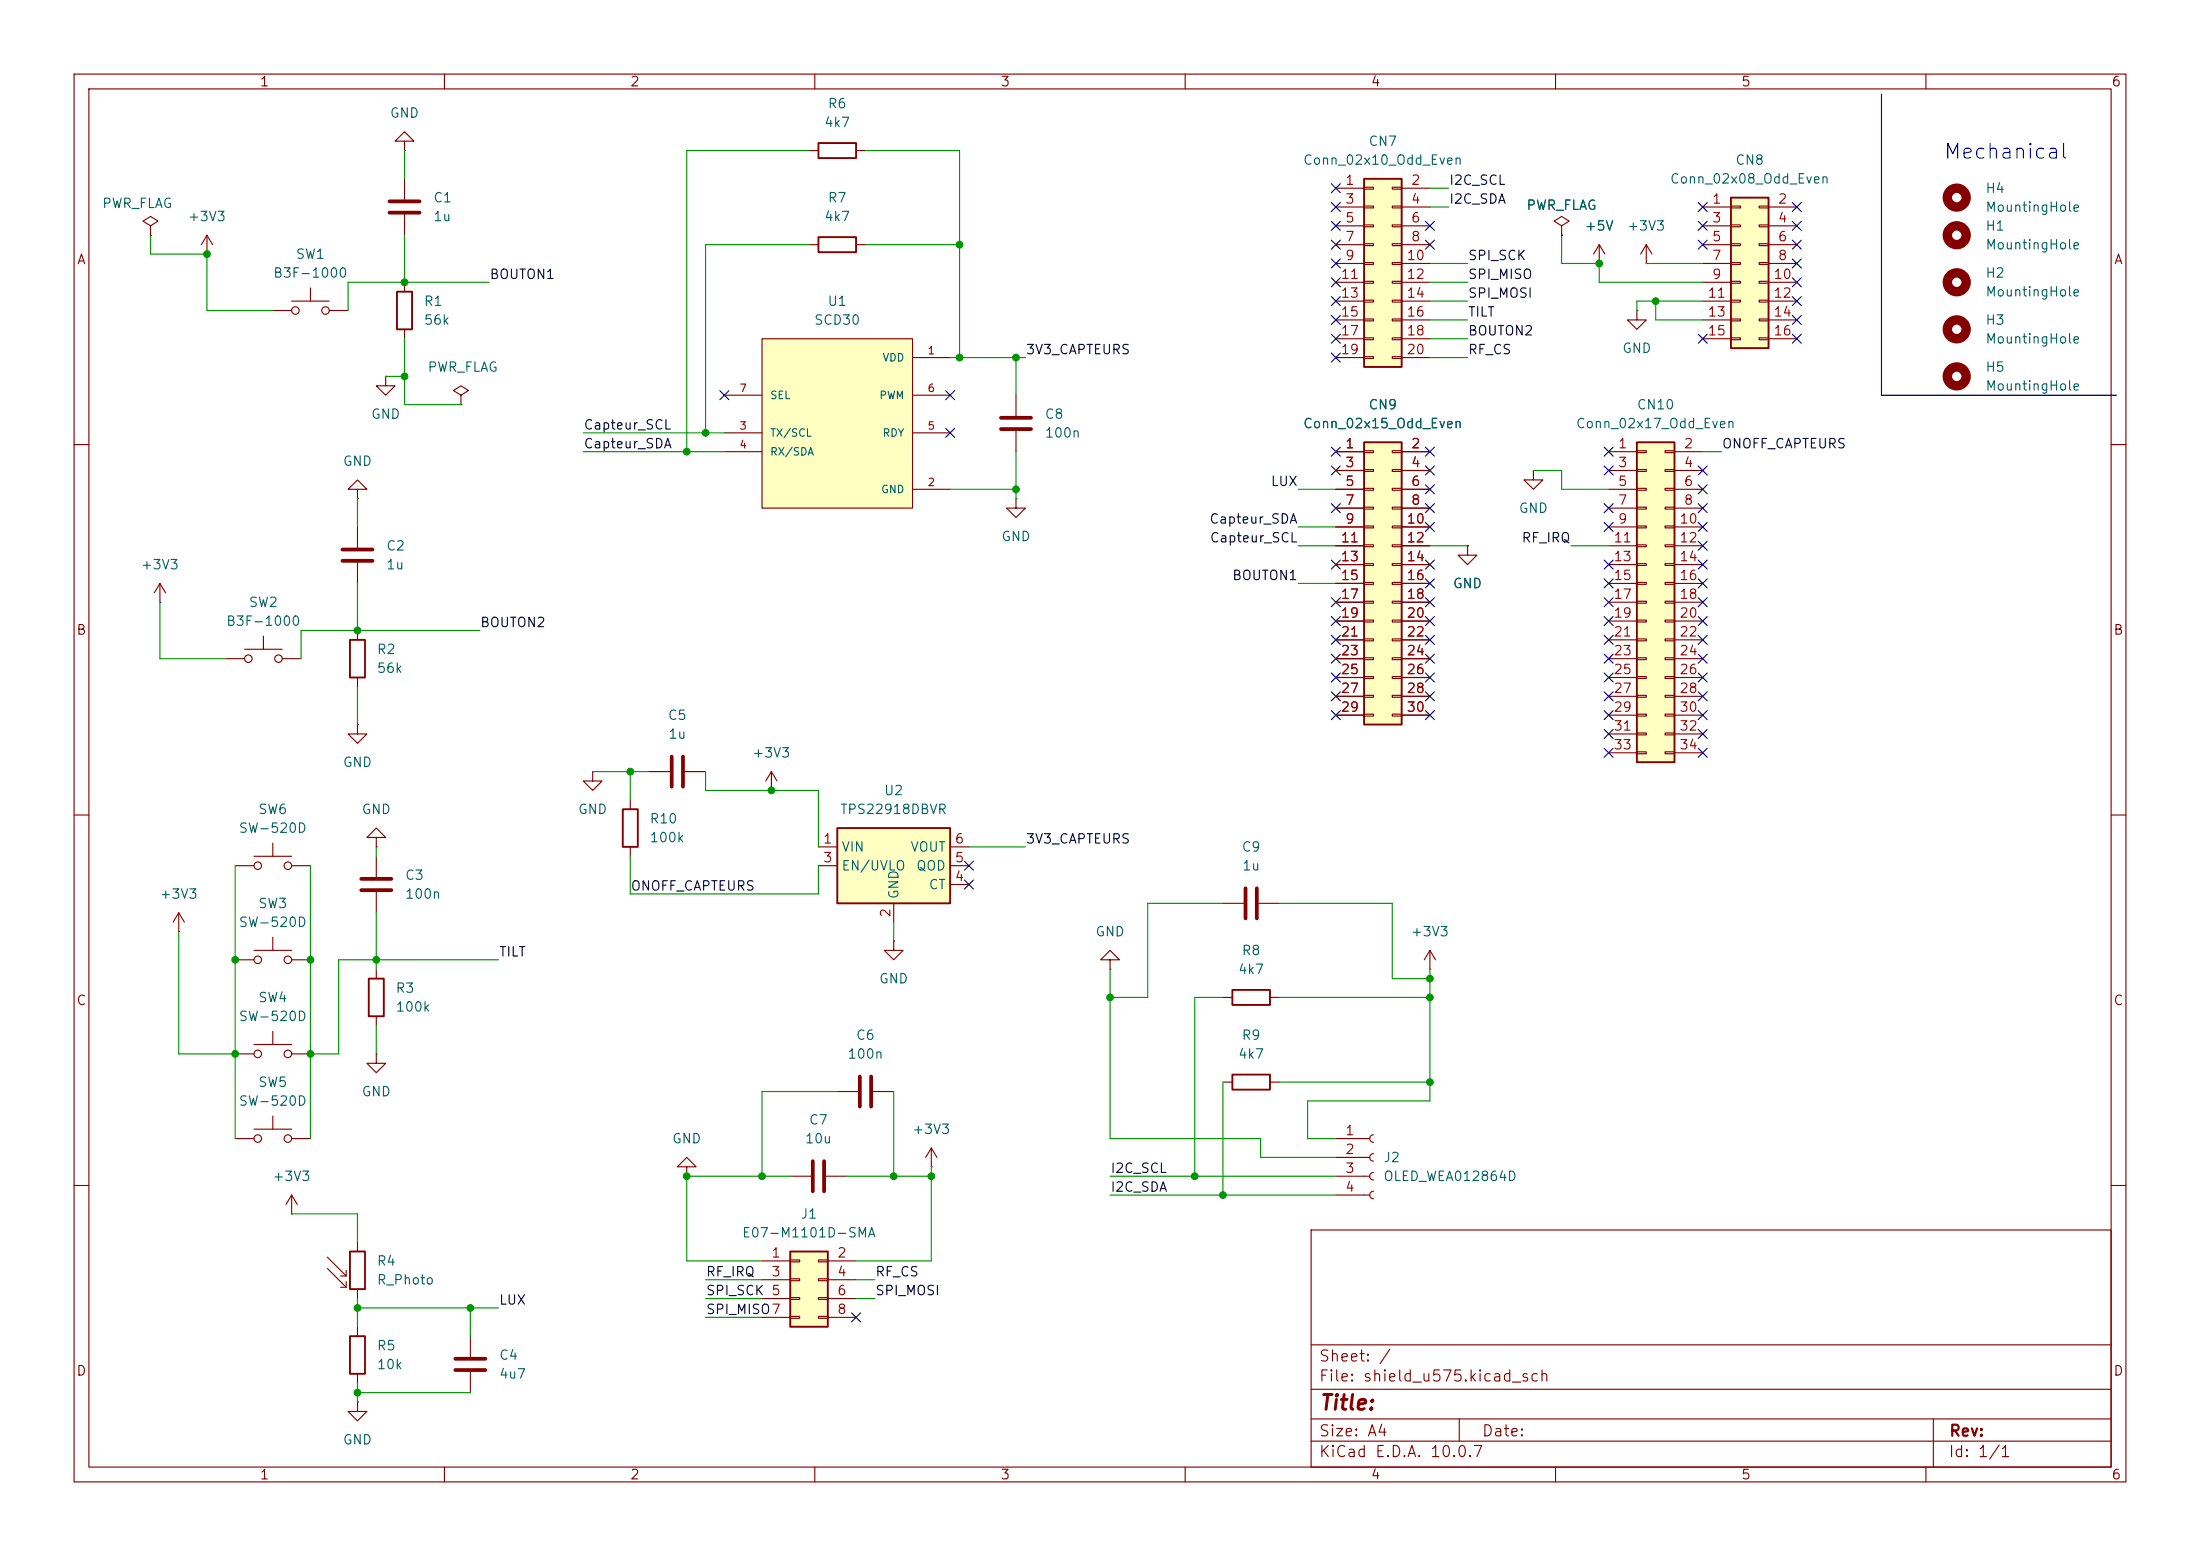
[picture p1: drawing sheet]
<svg xmlns="http://www.w3.org/2000/svg" width="297mm" height="210mm" viewBox="0 0 297 210" stroke-linecap="round" stroke-linejoin="round" font-family="sans-serif">
<g fill="none" stroke="#840000" stroke-width=".15">
<path d="M10 10h277v190h-277zM12 12h273v186h-273zM60 10v2M110 10v2M160 10v2M210 10v2M260 10v2M137.2 53.3v2.8M137.2 58.2v2.8M10 60h2M207 63.5v1.3h1.3l-1.3 1.2-1.3-1.2h1.3M207 63.5h.1"/>
<path d="M285 60h2M10 110h2M87.6 104.1h2.8M92.5 104.1h2.7M104.1 106.7h.1M104.1 104.1l-.7 1.3M104.1 104.1l.8 1.3M104.1 104.1v2.6M285 110h2M10 160h2M48.3 179.1v1.2M177 166h108v32h-108z"/>
<path d="M285 160h2M48.3 189.2v1.3h1.2l-1.2 1.3-1.3-1.3h1.3M48.3 189.2h.1M48.3 185.4v1.3M60 198v2M110 198v2M160 198v2M177 194.5h108M177 191.5h108M177 187.5h108M177 181.5h108M197 191.5v3"/>
<path d="M210 198v2M260 198v2M261 191.5v6.5"/>
</g>
<path d="M135.1 56.4h4.1M135.1 57.9h4.1M90.7 102.1v4.1M92.2 102.1v4.1" fill="none" stroke="#840000" stroke-width=".51"/>
<path d="M47.2 180.3h2.1v5.1h-2.1z" fill="none" stroke="#840000" stroke-width=".25"/>
<path d="M106.7 168.9h5.1v10.2h-5.1z" fill="#ffffc2"/>
<path d="M106.7 168.9h5.1v10.2h-5.1z" fill="none" stroke="#840000" stroke-width=".25"/>
<g fill="none" stroke="#840000" stroke-width=".15">
<path d="M102.9 170.2h3.8M102.9 172.7h3.8M102.9 175.3h3.8M102.9 177.8h3.8M106.7 170.1h1.2v.2h-1.2zM106.7 172.6h1.2v.2h-1.2zM106.7 175.1h1.2v.3h-1.2zM106.7 177.7h1.2v.2h-1.2zM110.5 170.1h1.3v.2h-1.3zM110.5 172.6h1.3v.2h-1.3zM110.5 175.1h1.3v.3h-1.3zM110.5 177.7h1.3v.2h-1.3z"/>
<path d="M111.8 170.2h3.8M111.8 172.7h3.8M111.8 175.3h3.8M111.8 177.8h3.8"/>
</g>
<path d="M113 111.8h15.3v10.1h-15.3z" fill="#ffffc2"/>
<path d="M113 111.8h15.3v10.1h-15.3z" fill="none" stroke="#840000" stroke-width=".25"/>
<g fill="none" stroke="#840000" stroke-width=".15">
<path d="M54.6 19.1h1.3l-1.3-1.3-1.3 1.3h1.3v1.2M41.9 38.9v1.7M54.6 20.3h.1M54.6 24.1v2.8M54.6 29v2.8M36.8 41.9h2.6M39.4 40.6h5M44.4 41.9h2.6M137.2 67.3v1.3h1.2l-1.2 1.3-1.3-1.3h1.3M137.2 67.3h.1M198.1 73.7v1.2h1.3l-1.3 1.3-1.3-1.3h1.3M198.1 73.7h.1"/>
<path d="M30.5 88.9h2.5M33 87.6h5.1M35.6 85.9v1.7M38.1 88.9h2.5M110.5 114.3h2.5M110.5 116.8h2.5M128.3 114.3h2.5M128.3 116.8h2.5M128.3 119.4h2.5M120.6 127v1.3h1.3l-1.3 1.2-1.2-1.2h1.2M120.6 127h.1M120.6 121.9v2.6"/>
<path d="M31.7 153.7h2.6M34.3 152.4h5.1M36.8 150.6v1.8M39.4 153.7h2.5"/>
<circle cx="39.9" cy="41.9" r=".51"/>
<circle cx="43.9" cy="41.9" r=".51"/>
<circle cx="33.5" cy="88.9" r=".51"/>
<circle cx="37.6" cy="88.9" r=".51"/>
<circle cx="34.8" cy="153.7" r=".51"/>
<circle cx="38.9" cy="153.7" r=".51"/>
</g>
<path d="M52.6 27.2h4M52.6 28.7h4" fill="none" stroke="#840000" stroke-width=".51"/>
<g fill="none" stroke="#840000" stroke-width="1.3">
<circle cx="264.2" cy="50.8" r="1.27"/>
<circle cx="264.2" cy="44.4" r="1.27"/>
</g>
<path d="M184.1 59.7h5.1v38.1h-5.1z" fill="#ffffc2"/>
<path d="M184.1 59.7h5.1v38.1h-5.1zM84.1 109.2h2v5.1h-2z" fill="none" stroke="#840000" stroke-width=".25"/>
<g fill="none" stroke="#840000" stroke-width=".15">
<path d="M180.3 61h3.8M180.3 63.5h3.8M180.3 66h3.8M180.3 68.6h3.8M180.3 71.1h3.8M180.3 73.7h3.8M180.3 76.2h3.8M180.3 78.7h3.8M184.1 60.8h1.3v.3h-1.3zM184.1 63.4h1.3v.2h-1.3zM184.1 65.9h1.3v.3h-1.3zM184.1 68.5h1.3v.2h-1.3z"/>
<path d="M184.1 71h1.3v.2h-1.3zM184.1 73.5h1.3v.3h-1.3zM184.1 76.1h1.3v.2h-1.3zM184.1 78.6h1.3v.3h-1.3zM188 60.8h1.2v.3h-1.2zM188 63.4h1.2v.2h-1.2zM188 65.9h1.2v.3h-1.2zM188 68.5h1.2v.2h-1.2zM188 71h1.2v.2h-1.2zM188 73.5h1.2v.3h-1.2zM188 76.1h1.2v.2h-1.2zM188 78.6h1.2v.3h-1.2z"/>
<path d="M189.2 61h3.8M189.2 63.5h3.8M189.2 66h3.8M189.2 68.6h3.8M189.2 71.1h3.8M189.2 73.7h3.8M189.2 76.2h3.8M189.2 78.7h3.8M180.3 81.3h3.8M180.3 83.8h3.8M180.3 86.4h3.8M180.3 88.9h3.8"/>
<path d="M180.3 91.4h3.8M180.3 94h3.8M180.3 96.5h3.8M184.1 81.2h1.3v.2h-1.3zM184.1 83.7h1.3v.2h-1.3zM184.1 86.2h1.3v.3h-1.3zM184.1 88.8h1.3v.2h-1.3zM184.1 91.3h1.3v.3h-1.3zM184.1 93.9h1.3v.2h-1.3zM184.1 96.4h1.3v.2h-1.3zM188 81.2h1.2v.2h-1.2zM188 83.7h1.2v.2h-1.2z"/>
<path d="M188 86.2h1.2v.3h-1.2zM188 88.8h1.2v.2h-1.2zM188 91.3h1.2v.3h-1.2zM188 93.9h1.2v.2h-1.2zM188 96.4h1.2v.2h-1.2zM189.2 81.3h3.8M189.2 83.8h3.8M189.2 86.4h3.8M189.2 88.9h3.8M189.2 91.4h3.8M189.2 94h3.8M189.2 96.5h3.8"/>
<path d="M85.1 108v1.2M85.1 114.3v1.3M180.3 153.7h4.6M180.3 156.2h4.6M180.3 158.8h4.6M185.4 153.2a.51 .51 0 0 0-.5 .5 .51 .51 0 0 0 .5 .5M185.4 155.7a.51 .51 0 0 0-.5 .5 .51 .51 0 0 0 .5 .5M185.4 158.2a.51 .51 0 0 0-.5 .6 .51 .51 0 0 0 .5 .5M180.3 161.3h4.6M185.4 160.8a.51 .51 0 0 0-.5 .5 .51 .51 0 0 0 .5 .5"/>
</g>
<path d="M184.1 24.1h5.1v25.4h-5.1z" fill="#ffffc2"/>
<path d="M53.6 39.4h2v5.1h-2zM184.1 24.1h5.1v25.4h-5.1zM166.4 133.6h5v2h-5zM166.4 145h5v2.1h-5z" fill="none" stroke="#840000" stroke-width=".25"/>
<g fill="none" stroke="#840000" stroke-width=".15">
<path d="M54.6 38.1v1.3M180.3 25.4h3.8M180.3 27.9h3.8M180.3 30.5h3.8M180.3 33h3.8M180.3 35.6h3.8M180.3 38.1h3.8M184.1 25.3h1.3v.2h-1.3zM184.1 27.8h1.3v.3h-1.3zM184.1 30.4h1.3v.2h-1.3zM184.1 32.9h1.3v.2h-1.3zM184.1 35.4h1.3v.3h-1.3z"/>
<path d="M184.1 38h1.3v.2h-1.3zM188 25.3h1.2v.2h-1.2zM188 27.8h1.2v.3h-1.2zM188 30.4h1.2v.2h-1.2zM188 32.9h1.2v.2h-1.2zM188 35.4h1.2v.3h-1.2zM188 38h1.2v.2h-1.2zM189.2 25.4h3.8M189.2 27.9h3.8M189.2 30.5h3.8M189.2 33h3.8M189.2 35.6h3.8"/>
<path d="M189.2 38.1h3.8M210.8 30.5l1-.7-1-.6-1 .6 1 .7v1.3M210.8 31.8h.1M54.6 44.5v1.2M180.3 40.6h3.8M180.3 43.2h3.8M180.3 45.7h3.8M180.3 48.3h3.8M184.1 40.5h1.3v.3h-1.3zM184.1 43.1h1.3v.2h-1.3zM184.1 45.6h1.3v.2h-1.3zM184.1 48.1h1.3v.3h-1.3z"/>
<path d="M188 40.5h1.2v.3h-1.2zM188 43.1h1.2v.2h-1.2zM188 45.6h1.2v.2h-1.2zM188 48.1h1.2v.3h-1.2zM189.2 40.6h3.8M189.2 43.2h3.8M189.2 45.7h3.8M189.2 48.3h3.8M80 104.1v1.3h1.3l-1.3 1.3-1.3-1.3h1.3M80 104.1h.1M165.1 121.9h2.8M165.1 134.6h1.3"/>
<path d="M169.9 121.9h2.8M171.4 134.6h1.3M193 130.8h.1M193 128.3l-.7 1.2M193 128.3l.8 1.2M193 128.3v2.5M92.7 157.5h1.3l-1.3-1.3-1.3 1.3h1.3v1.3M92.7 158.8h.1M106.7 158.8h2.8M111.5 158.8h2.8M113 147.3h2.8M117.9 147.3h2.7"/>
<path d="M125.7 157.5h.1M125.7 154.9l-.7 1.3M125.7 154.9l.8 1.3M125.7 154.9v2.6M165.1 146.1h1.3M171.4 146.1h1.3"/>
</g>
<path d="M168.1 119.9v4.1M169.7 119.9v4.1M109.7 156.7v4.1M111.3 156.7v4.1M116.1 145.3v4.1M117.6 145.3v4.1" fill="none" stroke="#840000" stroke-width=".51"/>
<path d="M221 59.7h5.1v43.2h-5.1z" fill="#ffffc2"/>
<path d="M110.5 19.3h5.1v2h-5.1zM110.5 32h5.1v2h-5.1zM221 59.7h5.1v43.2h-5.1zM47.2 86.4h2.1v5h-2.1zM47.2 168.9h2.1v5.1h-2.1z" fill="none" stroke="#840000" stroke-width=".25"/>
<g fill="none" stroke="#840000" stroke-width=".15">
<path d="M20.3 30.5l1-.7-1-.6-1 .6 1 .7v1.3M20.3 31.8h.1M27.9 34.3h.1M27.9 31.8l-.7 1.2M27.9 31.8l.8 1.2M27.9 31.8v2.5M109.2 20.3h1.3M109.2 33h1.3M115.6 20.3h1.2M115.6 33h1.2M52.1 50.8v1.3h1.2l-1.2 1.2-1.3-1.2h1.3M52.1 50.8h.1"/>
<path d="M48.3 66h1.2l-1.2-1.2-1.3 1.2h1.3v1.3M48.3 67.3h.1M48.3 71.1v2.8M48.3 75.9v2.8M217.2 61h3.8M217.2 63.5h3.8M217.2 66h3.8M217.2 68.6h3.8M217.2 71.1h3.8M217.2 73.7h3.8M217.2 76.2h3.8M217.2 78.7h3.8"/>
<path d="M221 60.8h1.2v.3h-1.2zM221 63.4h1.2v.2h-1.2zM221 65.9h1.2v.3h-1.2zM221 68.5h1.2v.2h-1.2zM221 71h1.2v.2h-1.2zM221 73.5h1.2v.3h-1.2zM221 76.1h1.2v.2h-1.2zM221 78.6h1.2v.3h-1.2zM224.8 60.8h1.3v.3h-1.3zM224.8 63.4h1.3v.2h-1.3zM224.8 65.9h1.3v.3h-1.3zM224.8 68.5h1.3v.2h-1.3z"/>
<path d="M224.8 71h1.3v.2h-1.3zM224.8 73.5h1.3v.3h-1.3zM224.8 76.1h1.3v.2h-1.3zM224.8 78.6h1.3v.3h-1.3zM226.1 61h3.8M226.1 63.5h3.8M226.1 66h3.8M226.1 68.6h3.8M226.1 71.1h3.8M226.1 73.7h3.8M226.1 76.2h3.8M226.1 78.7h3.8"/>
<path d="M48.3 97.8v1.3h1.2l-1.2 1.2-1.3-1.2h1.3M48.3 97.8h.1M48.3 85.1v1.3M48.3 91.4v1.3M217.2 81.3h3.8M217.2 83.8h3.8M217.2 86.4h3.8M217.2 88.9h3.8M217.2 91.4h3.8M217.2 94h3.8M217.2 96.5h3.8M217.2 99.1h3.8"/>
<path d="M221 81.2h1.2v.2h-1.2zM221 83.7h1.2v.2h-1.2zM221 86.2h1.2v.3h-1.2zM221 88.8h1.2v.2h-1.2zM221 91.3h1.2v.3h-1.2zM221 93.9h1.2v.2h-1.2zM221 96.4h1.2v.2h-1.2zM221 98.9h1.2v.3h-1.2zM224.8 81.2h1.3v.2h-1.3zM224.8 83.7h1.3v.2h-1.3zM224.8 86.2h1.3v.3h-1.3zM224.8 88.8h1.3v.2h-1.3z"/>
<path d="M224.8 91.3h1.3v.3h-1.3zM224.8 93.9h1.3v.2h-1.3zM224.8 96.4h1.3v.2h-1.3zM224.8 98.9h1.3v.3h-1.3zM226.1 81.3h3.8M226.1 83.8h3.8M226.1 86.4h3.8M226.1 88.9h3.8M226.1 91.4h3.8M226.1 94h3.8M226.1 96.5h3.8M226.1 99.1h3.8"/>
<path d="M31.7 116.8h2.6M34.3 115.6h5.1M36.8 113.8v1.8M39.4 116.8h2.5M50.8 113h1.3l-1.3-1.2-1.3 1.2h1.3v1.3M50.8 114.3h.1M50.8 115.6v2.8M217.2 101.6h3.8M221 101.5h1.2v.2h-1.2zM224.8 101.5h1.3v.2h-1.3zM226.1 101.6h3.8M50.8 120.4v2.8"/>
<path d="M149.9 129.5h1.2l-1.2-1.2-1.3 1.2h1.3v1.3M149.9 130.8h.1M39.4 163.8h.1M39.4 161.3l-.8 1.3M39.4 161.3l.7 1.3M39.4 161.3v2.5M44.2 169.7l2.5 2.5M44.2 171.2l2.5 2.5M46 172.2h.7M46 173.7h.7M46.7 171.5v.7M46.7 173v.7"/>
<path d="M48.3 167.6v1.3M48.3 174v1.3"/>
<circle cx="34.8" cy="116.8" r=".51"/>
<circle cx="38.9" cy="116.8" r=".51"/>
</g>
<path d="M46.2 74.2h4.1M46.2 75.7h4.1M48.8 118.6h4M48.8 120.1h4" fill="none" stroke="#840000" stroke-width=".51"/>
<path d="M102.9 45.7h20.3v22.9h-20.3z" fill="#ffffc2"/>
<path d="M97.8 58.4h5.1M97.8 53.3h5.1M102.9 45.7h20.3v22.9h-20.3zM123.2 48.3h5.1M123.2 58.4h5.1M123.2 53.3h5.1M97.8 61h5.1M123.2 66h5.1" fill="none" stroke="#840000" stroke-width=".15"/>
<path d="M233.7 26.7h5.1v20.3h-5.1z" fill="#ffffc2"/>
<path d="M233.7 26.7h5.1v20.3h-5.1zM49.8 132.1h2v5.1h-2z" fill="none" stroke="#840000" stroke-width=".25"/>
<g fill="none" stroke="#840000" stroke-width=".15">
<path d="M210.8 31.8h.1M215.9 35.6h.1M215.9 33l-.8 1.3M215.9 33l.8 1.3M215.9 33v2.6M222.2 35.6h.1M222.2 33l-.7 1.3M222.2 33l.8 1.3M222.2 33v2.6M229.9 27.9h3.8M229.9 30.5h3.8M229.9 33h3.8"/>
<path d="M229.9 35.6h3.8M229.9 38.1h3.8M233.7 27.8h1.2v.3h-1.2zM233.7 30.4h1.2v.2h-1.2zM233.7 32.9h1.2v.2h-1.2zM233.7 35.4h1.2v.3h-1.2zM233.7 38h1.2v.2h-1.2zM237.5 27.8h1.3v.3h-1.3zM237.5 30.4h1.3v.2h-1.3zM237.5 32.9h1.3v.2h-1.3zM237.5 35.4h1.3v.3h-1.3zM237.5 38h1.3v.2h-1.3z"/>
<path d="M238.8 27.9h3.8M238.8 30.5h3.8M238.8 33h3.8M238.8 35.6h3.8M238.8 38.1h3.8M62.2 53.3l1-.6-1-.6-1 .6 1 .6v1.3M62.2 54.6h.1M221 41.9v1.3h1.2l-1.2 1.3-1.3-1.3h1.3M221 41.9h.1M229.9 40.6h3.8M229.9 43.2h3.8M229.9 45.7h3.8"/>
<path d="M233.7 40.5h1.2v.3h-1.2zM233.7 43.1h1.2v.2h-1.2zM233.7 45.6h1.2v.2h-1.2zM237.5 40.5h1.3v.3h-1.3zM237.5 43.1h1.3v.2h-1.3zM237.5 45.6h1.3v.2h-1.3zM238.8 40.6h3.8M238.8 43.2h3.8M238.8 45.7h3.8M21.6 78.7l-.8 1.3M21.6 78.7l.8 1.3M21.6 78.7v2.6"/>
<path d="M180.3 61h3.8M180.3 63.5h3.8M180.3 66h3.8M180.3 68.6h3.8M180.3 71.1h3.8M180.3 73.7h3.8M180.3 76.2h3.8M180.3 78.7h3.8M189.2 61h3.8M189.2 63.5h3.8M189.2 66h3.8M189.2 68.6h3.8"/>
<path d="M189.2 71.1h3.8M189.2 73.7h3.8M189.2 76.2h3.8M189.2 78.7h3.8M198.1 73.7h.1M21.6 81.3h.1M180.3 81.3h3.8M180.3 83.8h3.8M180.3 86.4h3.8M180.3 88.9h3.8M180.3 91.4h3.8M180.3 94h3.8"/>
<path d="M180.3 96.5h3.8M189.2 81.3h3.8M189.2 83.8h3.8M189.2 86.4h3.8M189.2 88.9h3.8M189.2 91.4h3.8M189.2 94h3.8M189.2 96.5h3.8M24.1 125.7h.1M24.1 123.2l-.7 1.3M24.1 123.2l.8 1.3M24.1 123.2v2.5"/>
<path d="M31.7 129.5h2.6M34.3 128.3h5.1M36.8 126.5v1.8M36.8 139.2v1.8M39.4 129.5h2.5M50.8 130.8v1.3M50.8 137.2v1.2M31.7 142.2h2.6M34.3 141h5.1M39.4 142.2h2.5M50.8 142.2v1.3h1.3l-1.3 1.3-1.3-1.3h1.3M50.8 142.2h.1"/>
<path d="M63.5 180.3v2.8M63.5 185.2v2.8"/>
<circle cx="34.8" cy="129.5" r=".51"/>
<circle cx="38.9" cy="129.5" r=".51"/>
<circle cx="34.8" cy="142.2" r=".51"/>
<circle cx="38.9" cy="142.2" r=".51"/>
</g>
<path d="M61.5 183.4h4M61.5 184.9h4" fill="none" stroke="#840000" stroke-width=".51"/>
<g fill="none" stroke="#840000" stroke-width="1.3">
<circle cx="264.2" cy="31.7" r="1.27"/>
<circle cx="264.2" cy="26.7" r="1.27"/>
<circle cx="264.2" cy="38.1" r="1.27"/>
</g>
<path d="M254 12.7v40.6h31.7" fill="none" stroke="#0000c2" stroke-width=".15"/>
<g fill="none" stroke="#009600" stroke-width=".15">
<path d="M20.3 31.8v2.5h7.6v7.6h8.9M54.6 20.3v3.8M54.6 31.8v6.3M66 38.1h-19v3.8M109.2 20.3h-16.5v40.7M109.2 33h-14v25.4M116.8 20.3h12.7v28M116.8 33h12.7M193 38.1h5.1M193 35.6h5.1M193 27.9h2.6M193 25.4h2.6"/>
<path d="M210.8 31.8v3.8h5.1v2.5h14M222.2 35.6h7.7M52.1 50.8h2.5M54.6 45.7v8.9h7.6M78.7 58.4h19.1M128.3 48.3h10.1M137.2 48.3v5M193 40.6h5.1M193 43.2h5.1M193 48.3h5.1M193 45.7h5.1M223.5 40.6v2.6h6.4"/>
<path d="M229.9 40.6h-8.9v1.3M48.3 67.3v3.8M48.3 78.7v6.4M78.7 61h19.1M128.3 66h8.9M137.2 61v6.3M175.3 66h5M175.3 73.7h5M175.3 71.1h5M175.3 78.7h5M193 73.7h5.1M207 63.5h3.8v2.5h6.4"/>
<path d="M212.1 73.7h5.1M229.9 61h2.5M21.6 81.3v7.6h8.9M48.3 92.7v5.1M64.8 85.1h-24.2v3.8M31.7 116.8v36.9M41.9 116.8v36.9M50.8 114.3v1.3M80 104.1h7.6M85.1 115.6v5.1h25.4v-3.9M85.1 104.1v3.9M95.2 104.1v2.6h15.3v7.6"/>
<path d="M130.8 114.3h7.6M24.1 125.7v16.5h7.6M50.8 123.2v7.6M50.8 138.4v3.8M67.3 129.5h-21.6v12.7h-3.8M120.6 124.5v2.5M149.9 130.8v22.9h20.3v2.5h10.1M165.1 121.9h-10.2v12.7h-5M165.1 134.6h-3.8v24.2M172.7 121.9h15.3v10.2h5M172.7 134.6h20.3M193 130.8v17.8h-16.5v5.1h3.8"/>
<path d="M106.7 158.8h-14v11.4h10.2M113 147.3h-10.1v11.5M114.3 158.8h11.4M120.6 147.3v11.5M125.7 157.5v12.7h-10.1M149.9 158.8h30.4M165.1 146.1v15.2M172.7 146.1h20.3M39.4 163.8h8.9v3.8M48.3 175.3v3.8M48.3 176.5h19M63.5 176.5v3.8"/>
<path d="M95.2 175.3h7.7M95.2 177.8h7.7M95.2 172.7h7.7M115.6 175.3h2.5M115.6 172.7h2.5M149.9 161.3h30.4M48.3 186.7v2.5M48.3 188h15.2"/>
</g>
<g fill="none" stroke="#000084" stroke-width=".15">
<path d="M179.7 24.8l1.2 1.2M179.7 29.9l1.2 1.2M179.7 35l1.2 1.2M179.7 27.3l1.2 1.2M179.7 37.5l1.2 1.2M179.7 32.4l1.2 1.2M180.9 24.8l-1.2 1.2M180.9 29.9l-1.2 1.2M180.9 35l-1.2 1.2M180.9 27.3l-1.2 1.2M180.9 37.5l-1.2 1.2M180.9 32.4l-1.2 1.2"/>
<path d="M192.4 29.9l1.2 1.2M192.4 32.4l1.2 1.2M193.6 29.9l-1.2 1.2M193.6 32.4l-1.2 1.2M229.3 32.4l1.2 1.2M229.3 27.3l1.2 1.2M229.3 29.9l1.2 1.2M230.5 32.4l-1.2 1.2M230.5 27.3l-1.2 1.2M230.5 29.9l-1.2 1.2M242 32.4l1.2 1.2M242 27.3l1.2 1.2"/>
<path d="M242 29.9l1.2 1.2M242 35l1.2 1.2M242 37.5l1.2 1.2M243.2 37.5l-1.2 1.2M243.2 32.4l-1.2 1.2M243.2 27.3l-1.2 1.2M243.2 29.9l-1.2 1.2M243.2 35l-1.2 1.2M97.2 52.7l1.2 1.2M98.4 52.7l-1.2 1.2M127.7 57.8l1.2 1.2M127.7 52.7l1.2 1.2"/>
<path d="M128.9 57.8l-1.2 1.2M128.9 52.7l-1.2 1.2M179.7 42.6l1.2 1.2M179.7 40l1.2 1.2M179.7 45.1l1.2 1.2M179.7 47.7l1.2 1.2M180.9 42.6l-1.2 1.2M180.9 45.1l-1.2 1.2M180.9 40l-1.2 1.2M180.9 47.7l-1.2 1.2M229.3 45.1l1.2 1.2M230.5 45.1l-1.2 1.2"/>
<path d="M242 45.1l1.2 1.2M242 40l1.2 1.2M242 42.6l1.2 1.2M243.2 45.1l-1.2 1.2M243.2 40l-1.2 1.2M243.2 42.6l-1.2 1.2M179.7 62.9l1.2 1.2M179.7 60.4l1.2 1.2M179.7 68l1.2 1.2M179.7 75.6l1.2 1.2M180.9 62.9l-1.2 1.2M180.9 60.4l-1.2 1.2"/>
<path d="M180.9 75.6l-1.2 1.2M180.9 68l-1.2 1.2M192.4 75.6l1.2 1.2M192.4 70.5l1.2 1.2M192.4 68l1.2 1.2M192.4 62.9l1.2 1.2M192.4 60.4l1.2 1.2M192.4 65.4l1.2 1.2M192.4 78.1l1.2 1.2M193.6 70.5l-1.2 1.2M193.6 75.6l-1.2 1.2M193.6 68l-1.2 1.2"/>
<path d="M193.6 62.9l-1.2 1.2M193.6 60.4l-1.2 1.2M193.6 65.4l-1.2 1.2M193.6 78.1l-1.2 1.2M216.6 62.9l1.2 1.2M216.6 60.4l1.2 1.2M216.6 68l1.2 1.2M216.6 70.5l1.2 1.2M216.6 78.1l1.2 1.2M216.6 75.6l1.2 1.2M217.8 62.9l-1.2 1.2M217.8 70.5l-1.2 1.2"/>
<path d="M217.8 60.4l-1.2 1.2M217.8 75.6l-1.2 1.2M217.8 78.1l-1.2 1.2M217.8 68l-1.2 1.2M229.3 75.6l1.2 1.2M229.3 70.5l1.2 1.2M229.3 73.1l1.2 1.2M229.3 62.9l1.2 1.2M229.3 78.1l1.2 1.2M229.3 65.4l1.2 1.2M229.3 68l1.2 1.2M230.5 75.6l-1.2 1.2"/>
<path d="M230.5 70.5l-1.2 1.2M230.5 73.1l-1.2 1.2M230.5 62.9l-1.2 1.2M230.5 78.1l-1.2 1.2M230.5 65.4l-1.2 1.2M230.5 68l-1.2 1.2M179.7 93.4l1.2 1.2M179.7 85.8l1.2 1.2M179.7 90.8l1.2 1.2M179.7 83.2l1.2 1.2M179.7 88.3l1.2 1.2M179.7 95.9l1.2 1.2"/>
<path d="M179.7 80.7l1.2 1.2M180.9 93.4l-1.2 1.2M180.9 85.8l-1.2 1.2M180.9 90.8l-1.2 1.2M180.9 83.2l-1.2 1.2M180.9 88.3l-1.2 1.2M180.9 95.9l-1.2 1.2M180.9 80.7l-1.2 1.2M192.4 90.8l1.2 1.2M192.4 95.9l1.2 1.2M192.4 93.4l1.2 1.2M192.4 83.2l1.2 1.2"/>
<path d="M192.4 85.8l1.2 1.2M192.4 80.7l1.2 1.2M192.4 88.3l1.2 1.2M193.6 80.7l-1.2 1.2M193.6 90.8l-1.2 1.2M193.6 95.9l-1.2 1.2M193.6 83.2l-1.2 1.2M193.6 93.4l-1.2 1.2M193.6 85.8l-1.2 1.2M193.6 88.3l-1.2 1.2M216.6 88.3l1.2 1.2M216.6 95.9l1.2 1.2"/>
<path d="M216.6 93.4l1.2 1.2M216.6 80.7l1.2 1.2M216.6 98.5l1.2 1.2M216.6 83.2l1.2 1.2M216.6 85.8l1.2 1.2M216.6 90.8l1.2 1.2M217.8 95.9l-1.2 1.2M217.8 93.4l-1.2 1.2M217.8 88.3l-1.2 1.2M217.8 83.2l-1.2 1.2M217.8 85.8l-1.2 1.2M217.8 90.8l-1.2 1.2"/>
<path d="M217.8 98.5l-1.2 1.2M217.8 80.7l-1.2 1.2M229.3 95.9l1.2 1.2M229.3 93.4l1.2 1.2M229.3 98.5l1.2 1.2M229.3 80.7l1.2 1.2M229.3 83.2l1.2 1.2M229.3 90.8l1.2 1.2M229.3 88.3l1.2 1.2M229.3 85.8l1.2 1.2M230.5 95.9l-1.2 1.2M230.5 83.2l-1.2 1.2"/>
<path d="M230.5 93.4l-1.2 1.2M230.5 98.5l-1.2 1.2M230.5 80.7l-1.2 1.2M230.5 88.3l-1.2 1.2M230.5 85.8l-1.2 1.2M230.5 90.8l-1.2 1.2M130.2 116.2l1.2 1.2M130.2 118.8l1.2 1.2M131.4 116.2l-1.2 1.2M131.4 118.8l-1.2 1.2M216.6 101l1.2 1.2M217.8 101l-1.2 1.2"/>
<path d="M229.3 101l1.2 1.2M230.5 101l-1.2 1.2M115 177.2l1.2 1.2M116.2 177.2l-1.2 1.2"/>
</g>
<g fill="#009600" stroke="#009600" stroke-width=".14">
<circle cx="223.5" cy="40.6" r=".46"/>
<circle cx="193" cy="132.1" r=".46"/>
<circle cx="193" cy="134.6" r=".46"/>
<circle cx="165.1" cy="161.3" r=".46"/>
<circle cx="149.9" cy="134.6" r=".46"/>
<circle cx="161.3" cy="158.8" r=".46"/>
<circle cx="193" cy="146.1" r=".46"/>
<circle cx="215.9" cy="35.6" r=".46"/>
<circle cx="31.7" cy="142.2" r=".46"/>
<circle cx="41.9" cy="142.2" r=".46"/>
<circle cx="50.8" cy="129.5" r=".46"/>
<circle cx="41.9" cy="129.5" r=".46"/>
<circle cx="31.7" cy="129.5" r=".46"/>
<circle cx="48.3" cy="85.1" r=".46"/>
<circle cx="129.5" cy="33" r=".46"/>
<circle cx="129.5" cy="48.3" r=".46"/>
<circle cx="137.2" cy="48.3" r=".46"/>
<circle cx="92.7" cy="61" r=".46"/>
<circle cx="137.2" cy="66" r=".46"/>
<circle cx="95.2" cy="58.4" r=".46"/>
<circle cx="63.5" cy="176.5" r=".46"/>
<circle cx="48.3" cy="176.5" r=".46"/>
<circle cx="102.9" cy="158.8" r=".46"/>
<circle cx="48.3" cy="188" r=".46"/>
<circle cx="85.1" cy="104.1" r=".46"/>
<circle cx="125.7" cy="158.8" r=".46"/>
<circle cx="120.6" cy="158.8" r=".46"/>
<circle cx="92.7" cy="158.8" r=".46"/>
<circle cx="104.1" cy="106.7" r=".46"/>
<circle cx="54.6" cy="38.1" r=".46"/>
<circle cx="54.6" cy="50.8" r=".46"/>
<circle cx="27.9" cy="34.3" r=".46"/>
</g>
<text font-size="2" fill="#0000c2" x="262.3" y="21.9">Mechanical</text>
<text font-size="2" fill="#840000" x="178" y="190.8">Title:</text>
<g font-size="1.5" fill="#840000">
<text x="178" y="184.1">Sheet: /</text>
<text x="178" y="186.8">File: shield_u575.kicad_sch</text>
<text x="178" y="197">KiCad E.D.A. 10.0.7</text>
<text x="178" y="194.2">Size: A4</text>
<text x="200" y="194.2">Date:</text>
<text x="263" y="197">Id: 1/1</text>
<text x="263" y="194.2">Rev:</text>
</g>
<g font-size="1.3" fill="#840000">
<text x="35" y="12">1</text>
<text x="85" y="12">2</text>
<text x="135" y="12">3</text>
<text x="185" y="12">4</text>
<text x="235" y="12">5</text>
<text x="285" y="12">6</text>
<text x="10.3" y="36">A</text>
<text x="285.3" y="36">A</text>
<text x="10.2" y="86">B</text>
<text x="285.2" y="86">B</text>
<text x="10.2" y="136">C</text>
<text x="285.2" y="136">C</text>
<text x="10.2" y="186">D</text>
<text x="285.2" y="186">D</text>
<text x="35" y="200">1</text>
<text x="85" y="200">2</text>
<text x="135" y="200">3</text>
<text x="185" y="200">4</text>
<text x="235" y="200">5</text>
<text x="285" y="200">6</text>
</g>
<g font-size="1.3" fill="#006464">
<text x="52.5" y="16.2">GND</text>
<text x="111.2" y="17.5">4k7</text>
<text x="111.7" y="14.9">R6</text>
<text x="175.8" y="22.6">Conn_02x10_Odd_Even</text>
<text x="184.7" y="20">CN7</text>
<text x="234.2" y="22.6">CN8</text>
<text x="13.7" y="28.4">PWR_FLAG</text>
<text x="58.4" y="27.6">C1</text>
<text x="111.7" y="27.6">R7</text>
<text x="206" y="28.6">PWR_FLAG</text>
<text x="225.4" y="25.1">Conn_02x08_Odd_Even</text>
<text x="268" y="26.4">H4</text>
<text x="268" y="28.9">MountingHole</text>
<text x="25.3" y="30.2">+3V3</text>
<text x="39.8" y="35.3">SW1</text>
<text x="58.4" y="30.2">1u</text>
<text x="111.2" y="30.2">4k7</text>
<text x="213.8" y="31.4">+5V</text>
<text x="219.6" y="31.4">+3V3</text>
<text x="268" y="31.4">H1</text>
<text x="268" y="34">MountingHole</text>
<text x="36.8" y="37.8">B3F-1000</text>
<text x="57.1" y="41.6">R1</text>
<text x="111.6" y="41.6">U1</text>
<text x="268" y="37.8">H2</text>
<text x="268" y="40.3">MountingHole</text>
<text x="57.1" y="44.1">56k</text>
<text x="109.8" y="44.1">SCD30</text>
<text x="218.9" y="48">GND</text>
<text x="268" y="44.1">H3</text>
<text x="268" y="46.7">MountingHole</text>
<text x="57.6" y="50.5">PWR_FLAG</text>
<text x="268" y="50.5">H5</text>
<text x="268" y="53">MountingHole</text>
<text x="50" y="56.8">GND</text>
<text x="141" y="56.8">C8</text>
<text x="141" y="59.4">100n</text>
<text x="175.8" y="58.1">Conn_02x15_Odd_Even</text>
<text x="184.7" y="55.6">CN9</text>
<text x="212.7" y="58.1">Conn_02x17_Odd_Even</text>
<text x="220.9" y="55.6">CN10</text>
<text x="46.2" y="63.2">GND</text>
<text x="204.9" y="69.5">GND</text>
<text x="18.9" y="77.2">+3V3</text>
<text x="52.1" y="74.6">C2</text>
<text x="52.1" y="77.2">1u</text>
<text x="135.1" y="73.4">GND</text>
<text x="33.5" y="82.2">SW2</text>
<text x="196.1" y="79.7">GND</text>
<text x="30.4" y="84.8">B3F-1000</text>
<text x="50.8" y="88.6">R2</text>
<text x="50.8" y="91.1">56k</text>
<text x="90.1" y="97.5">C5</text>
<text x="90.1" y="100">1u</text>
<text x="46.2" y="103.8">GND</text>
<text x="101.5" y="102.6">+3V3</text>
<text x="119.3" y="107.6">U2</text>
<text x="32.1" y="112.7">SW-520D</text>
<text x="34.8" y="110.2">SW6</text>
<text x="48.7" y="110.2">GND</text>
<text x="77.9" y="110.2">GND</text>
<text x="87.6" y="111.5">R10</text>
<text x="87.6" y="114">100k</text>
<text x="113.3" y="110.2">TPS22918DBVR</text>
<text x="54.6" y="119.1">C3</text>
<text x="113.5" y="115.3">VIN</text>
<text x="113.5" y="117.8">EN/UVLO</text>
<text x="122.8" y="115.3">VOUT</text>
<text x="123.6" y="117.8">QOD</text>
<text x="167.5" y="115.3">C9</text>
<text x="167.6" y="117.8">1u</text>
<text x="21.5" y="121.6">+3V3</text>
<text x="32.1" y="125.4">SW-520D</text>
<text x="34.8" y="122.9">SW3</text>
<text x="54.6" y="121.6">100n</text>
<text x="121.6" y="121.4" transform="rotate(-90 121.6 121.4)">GND</text>
<text x="125.3" y="120.3">CT</text>
<text x="147.8" y="126.7">GND</text>
<text x="167.1" y="131.8">4k7</text>
<text x="167.5" y="129.2">R8</text>
<text x="190.4" y="126.7">+3V3</text>
<text x="34.8" y="135.6">SW4</text>
<text x="53.3" y="134.3">R3</text>
<text x="53.3" y="136.9">100k</text>
<text x="118.6" y="133">GND</text>
<text x="32.1" y="138.1">SW-520D</text>
<text x="114.3" y="143.2">100n</text>
<text x="115.5" y="140.7">C6</text>
<text x="167.1" y="143.2">4k7</text>
<text x="167.5" y="140.7">R9</text>
<text x="32.1" y="149.6">SW-520D</text>
<text x="34.8" y="147">SW5</text>
<text x="48.7" y="148.3">GND</text>
<text x="90.6" y="154.6">GND</text>
<text x="108.6" y="154.6">10u</text>
<text x="109.1" y="152.1">C7</text>
<text x="123.1" y="153.4">+3V3</text>
<text x="36.7" y="159.7">+3V3</text>
<text x="186.7" y="157.2">J2</text>
<text x="186.7" y="159.7">OLED_WEA012864D</text>
<text x="100.1" y="167.3">E07-M1101D-SMA</text>
<text x="108" y="164.8">J1</text>
<text x="50.8" y="171.1">R4</text>
<text x="50.8" y="173.7">R_Photo</text>
<text x="50.8" y="182.6">R5</text>
<text x="50.8" y="185.1">10k</text>
<text x="67.3" y="183.8">C4</text>
<text x="67.3" y="186.4">4u7</text>
<text x="46.2" y="195.3">GND</text>
</g>
<g font-size="1.3" fill="#a90000">
<text x="181.5" y="25.3">1</text>
<text x="181.5" y="27.8">3</text>
<text x="190.4" y="25.3">2</text>
<text x="190.4" y="27.8">4</text>
<text x="231" y="27.8">1</text>
<text x="239.9" y="27.8">2</text>
<text x="181.5" y="30.3">5</text>
<text x="181.5" y="32.9">7</text>
<text x="181.5" y="35.4">9</text>
<text x="189.8" y="35.4">10</text>
<text x="190.4" y="30.3">6</text>
<text x="190.4" y="32.9">8</text>
<text x="231" y="30.3">3</text>
<text x="231" y="32.9">5</text>
<text x="231" y="35.4">7</text>
<text x="239.9" y="30.3">4</text>
<text x="239.9" y="32.9">6</text>
<text x="239.9" y="35.4">8</text>
<text x="180.9" y="38">11</text>
<text x="180.9" y="40.5">13</text>
<text x="189.8" y="38">12</text>
<text x="189.8" y="40.5">14</text>
<text x="230.4" y="40.5">11</text>
<text x="231" y="38">9</text>
<text x="239.3" y="38">10</text>
<text x="239.3" y="40.5">12</text>
<text x="180.9" y="43">15</text>
<text x="180.9" y="45.6">17</text>
<text x="189.8" y="43">16</text>
<text x="189.8" y="45.6">18</text>
<text x="230.4" y="43">13</text>
<text x="230.4" y="45.6">15</text>
<text x="239.3" y="43">14</text>
<text x="239.3" y="45.6">16</text>
<text x="180.9" y="48.1">19</text>
<text x="189.8" y="48.1">20</text>
<text x="181.5" y="60.8">1</text>
<text x="181.5" y="63.4">3</text>
<text x="181.5" y="65.9">5</text>
<text x="190.4" y="60.8">2</text>
<text x="190.4" y="63.4">4</text>
<text x="190.4" y="65.9">6</text>
<text x="218.3" y="60.8">1</text>
<text x="218.3" y="63.4">3</text>
<text x="218.3" y="65.9">5</text>
<text x="227.2" y="60.8">2</text>
<text x="227.2" y="63.4">4</text>
<text x="227.2" y="65.9">6</text>
<text x="181.5" y="68.4">7</text>
<text x="181.5" y="71">9</text>
<text x="189.8" y="71">10</text>
<text x="190.4" y="68.4">8</text>
<text x="218.3" y="68.4">7</text>
<text x="218.3" y="71">9</text>
<text x="226.6" y="71">10</text>
<text x="227.2" y="68.4">8</text>
<text x="180.9" y="73.5">11</text>
<text x="180.9" y="76.1">13</text>
<text x="189.8" y="73.5">12</text>
<text x="189.8" y="76.1">14</text>
<text x="217.7" y="73.5">11</text>
<text x="217.7" y="76.1">13</text>
<text x="226.6" y="73.5">12</text>
<text x="226.6" y="76.1">14</text>
<text x="180.9" y="78.6">15</text>
<text x="180.9" y="81.1">17</text>
<text x="180.9" y="83.7">19</text>
<text x="189.8" y="78.6">16</text>
<text x="189.8" y="81.1">18</text>
<text x="189.8" y="83.7">20</text>
<text x="217.7" y="78.6">15</text>
<text x="217.7" y="81.1">17</text>
<text x="217.7" y="83.7">19</text>
<text x="226.6" y="78.6">16</text>
<text x="226.6" y="81.1">18</text>
<text x="226.6" y="83.7">20</text>
<text x="180.9" y="86.2">21</text>
<text x="180.9" y="88.8">23</text>
<text x="189.8" y="86.2">22</text>
<text x="189.8" y="88.8">24</text>
<text x="217.7" y="86.2">21</text>
<text x="217.7" y="88.8">23</text>
<text x="226.6" y="86.2">22</text>
<text x="226.6" y="88.8">24</text>
<text x="180.9" y="91.3">25</text>
<text x="180.9" y="93.8">27</text>
<text x="189.8" y="91.3">26</text>
<text x="189.8" y="93.8">28</text>
<text x="217.7" y="91.3">25</text>
<text x="217.7" y="93.8">27</text>
<text x="226.6" y="91.3">26</text>
<text x="226.6" y="93.8">28</text>
<text x="180.9" y="96.4">29</text>
<text x="189.8" y="96.4">30</text>
<text x="217.7" y="96.4">29</text>
<text x="217.7" y="98.9">31</text>
<text x="217.7" y="101.5">33</text>
<text x="226.6" y="96.4">30</text>
<text x="226.6" y="98.9">32</text>
<text x="226.6" y="101.5">34</text>
<text x="111" y="114.2">1</text>
<text x="111" y="116.7">3</text>
<text x="128.8" y="119.2">4</text>
<text x="128.8" y="116.7">5</text>
<text x="128.8" y="114.2">6</text>
<text x="120.5" y="123.9" transform="rotate(-90 120.5 123.9)">2</text>
<text x="181.5" y="153.5">1</text>
<text x="181.5" y="156.1">2</text>
<text x="181.5" y="158.6">3</text>
<text x="181.5" y="161.2">4</text>
<text x="104" y="170">1</text>
<text x="104" y="172.6">3</text>
<text x="112.9" y="170">2</text>
<text x="112.9" y="172.6">4</text>
<text x="112.9" y="175.1">6</text>
<text x="112.9" y="177.7">8</text>
</g>
<g font-size="1.3" fill="#0f0f0f">
<text x="195.6" y="27.8">I2C_SDA</text>
<text x="195.6" y="25.3">I2C_SCL</text>
<text x="198.1" y="35.4">SPI_SCK</text>
<text x="66" y="38">BOUTON1</text>
<text x="198.1" y="38">SPI_MISO</text>
<text x="198.1" y="40.5">SPI_MOSI</text>
<text x="198.1" y="43.1">TILT</text>
<text x="198.1" y="45.6">BOUTON2</text>
<text x="138.4" y="48.1">3V3_CAPTEURS</text>
<text x="198.1" y="48.1">RF_CS</text>
<text x="78.7" y="58.3">Capteur_SCL</text>
<text x="78.7" y="60.8">Capteur_SDA</text>
<text x="171.5" y="65.9">LUX</text>
<text x="232.4" y="60.8">ONOFF_CAPTEURS</text>
<text x="163.2" y="71">Capteur_SDA</text>
<text x="163.2" y="73.5">Capteur_SCL</text>
<text x="205.3" y="73.5">RF_IRQ</text>
<text x="166.3" y="78.6">BOUTON1</text>
<text x="64.7" y="85">BOUTON2</text>
<text x="138.4" y="114.2">3V3_CAPTEURS</text>
<text x="85.1" y="120.5">ONOFF_CAPTEURS</text>
<text x="67.3" y="129.4">TILT</text>
<text x="149.8" y="161.2">I2C_SDA</text>
<text x="149.8" y="158.6">I2C_SCL</text>
<text x="95.2" y="172.6">RF_IRQ</text>
<text x="118.1" y="172.6">RF_CS</text>
<text x="67.3" y="176.4">LUX</text>
<text x="95.2" y="175.1">SPI_SCK 5</text>
<text x="95.2" y="177.7">SPI_MISO7</text>
<text x="118.1" y="175.1">SPI_MOSI</text>
</g>
<g font-size="1" fill="#a90000">
<text x="99.7" y="53.2">7</text>
<text x="125.1" y="48.1">1</text>
<text x="125.1" y="53.2">6</text>
<text x="99.7" y="58.2">3</text>
<text x="125.1" y="58.2">5</text>
<text x="99.7" y="60.8">4</text>
<text x="125.1" y="65.9">2</text>
</g>
<g font-size="1" fill="#006464">
<text x="119.1" y="49">VDD</text>
<text x="103.9" y="59.2">TX/SCL</text>
<text x="103.9" y="54.1">SEL</text>
<text x="118.6" y="54.1">PWM</text>
<text x="119.1" y="59.2">RDY</text>
<text x="103.9" y="61.7">RX/SDA</text>
<text x="118.9" y="66.8">GND</text>
</g>
</svg>
